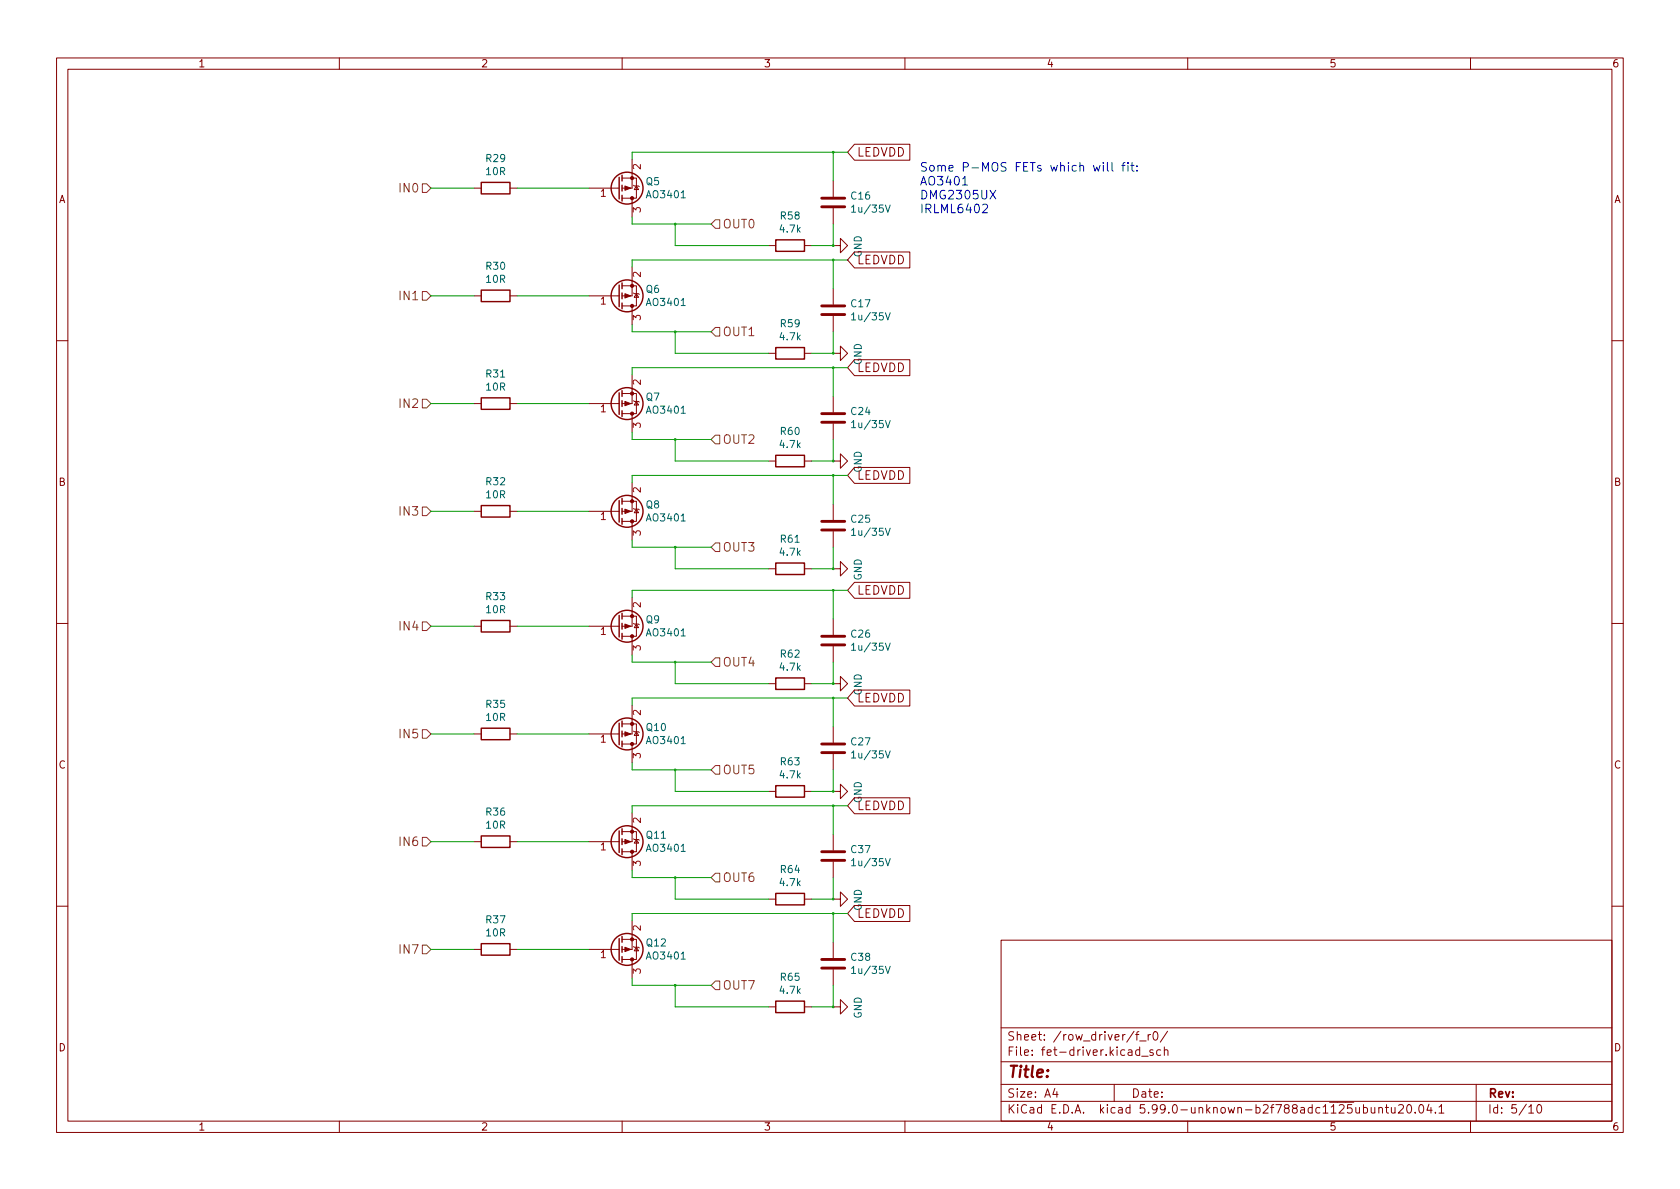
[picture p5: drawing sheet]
<svg xmlns="http://www.w3.org/2000/svg" width="297mm" height="210mm" viewBox="0 0 297 210" stroke-linecap="round" stroke-linejoin="round" font-family="sans-serif">
<g fill="none" stroke="#840000" stroke-width=".18">
<path d="M10 10.2h277v190.1h-277zM12 12.2h273v186.1h-273zM60 10.2v2M110 10.2v2M160 10.2v2M210 10.2v2M260 10.2v2M83.8 33.3h1.3M90.2 33.3h1.2M104.1 33.3h5.1M109.3 33.3h.2M110 31.5h2.5v3.5h-.7"/>
<path d="M110 35h1.8M111.8 28.2v5.1h-1.8M111.8 35v3.3M112 32.8l.1 .1h.8l.1 .1M112.5 32.9l.4 .6h-.8zM147.3 32v2.8M147.3 36.8v2.8M151.1 25.5h9.8v2.8h-9.8l-1.2-1.4zM83.8 52.3h1.3M90.2 52.3h1.2M104.1 52.3h5.1M109.3 52.3h.2"/>
<path d="M110 50.5h2.5v3.6h-.7M110 54.1h1.8M111.8 47.2v5.1h-1.8M111.8 54.1v3.3M112 51.8l.1 .1h.8l.1 .2M112.5 51.9l.4 .7h-.8zM135.9 43.4h1.3M142.2 43.4h1.3M147.3 43.4h1.3v1.3l1.3-1.3-1.3-1.2v1.2M147.3 51v2.8M147.3 55.9v2.8M151.1 44.6h9.8v2.8h-9.8l-1.2-1.4z"/>
<path d="M10 60.2h2M83.8 71.4h1.3M90.2 71.4h1.2M104.1 71.4h5.1M109.3 71.4h.2M110 69.6h2.5v3.5h-.7M110 73.1h1.8M111.8 66.3v5.1h-1.8M111.8 73.1v3.3M112 70.9l.1 .1h.8l.1 .1M112.5 71l.4 .6h-.8zM135.9 62.5h1.3"/>
<path d="M142.2 62.5h1.3M147.3 62.5h1.3v1.2l1.3-1.2-1.3-1.3v1.3M147.3 70.1v2.8M147.3 74.9v2.8M151.1 63.6h9.8v2.8h-9.8l-1.2-1.4zM285 60.2h2M83.8 90.4h1.3M90.2 90.4h1.2M104.1 90.4h5.1M109.3 90.4h.2M110 88.6h2.5v3.6h-.7M110 92.2h1.8"/>
<path d="M111.8 85.3v5.1h-1.8M111.8 92.2v3.3M112 89.9l.1 .1h.8l.1 .2M112.5 90l.4 .7h-.8zM135.9 81.5h1.3M142.2 81.5h1.3M147.3 81.5h1.3v1.3l1.3-1.3-1.3-1.2v1.2M147.3 89.1v2.8M147.3 94v2.8M151.1 82.7h9.8v2.8h-9.8l-1.2-1.4zM10 110.2h2M83.8 110.7h1.3"/>
<path d="M90.2 110.7h1.2M104.1 110.7h5.1M109.3 110.7h.2M110 109h2.5v3.5h-.7M110 112.5h1.8M111.8 105.7v5h-1.8M111.8 112.5v3.3M112 110.2l.1 .2h.8l.1 .1M112.5 110.4l.4 .6h-.8zM135.9 100.6h1.3M142.2 100.6h1.3M147.3 100.6h1.3v1.2l1.3-1.2-1.3-1.3v1.3"/>
<path d="M147.3 109.5v2.8M147.3 114.3v2.8M151.1 103h9.8v2.8h-9.8l-1.2-1.4zM285 110.2h2M83.8 129.8h1.3M90.2 129.8h1.2M104.1 129.8h5.1M109.3 129.8h.2M110 128h2.5v3.6h-.7M110 131.6h1.8M111.8 124.7v5.1h-1.8M111.8 131.6v3.3"/>
<path d="M112 129.3l.1 .1h.8l.1 .1M112.5 129.4l.4 .6h-.8zM135.9 139.9h1.3M135.9 120.9h1.3M142.2 139.9h1.3M142.2 120.9h1.3M147.3 139.9h1.3v1.3l1.3-1.3-1.3-1.2v1.2M147.3 120.9h1.3v1.3l1.3-1.3-1.3-1.3v1.3M147.3 128.5v2.8M147.3 133.3v2.8M151.1 122h9.8v2.8h-9.8l-1.2-1.4zM83.8 148.8h1.3"/>
<path d="M90.2 148.8h1.2M104.1 148.8h5.1M109.3 148.8h.2M110 147.1h2.5v3.5h-.7M110 150.6h1.8M111.8 143.8v5h-1.8M111.8 150.6v3.3M112 148.3l.1 .2h.8l.1 .1M112.5 148.5l.4 .6h-.8zM135.9 159h1.3M142.2 159h1.3M147.3 159h1.3v1.3l1.3-1.3-1.3-1.3v1.3"/>
<path d="M147.3 147.6v2.8M147.3 152.4v2.8M151.1 141.1h9.8v2.8h-9.8l-1.2-1.4zM10 160.2h2M83.8 167.9h1.3M90.2 167.9h1.2M104.1 167.9h5.1M109.3 167.9h.2M110 166.1h2.5v3.6h-.7M110 169.7h1.8M111.8 162.8v5.1h-1.8M111.8 169.7v3.3"/>
<path d="M112 167.4l.1 .1h.8l.1 .1M112.5 167.5l.4 .6h-.8zM135.9 178h1.3M142.2 178h1.3M147.3 178h1.3v1.3l1.3-1.3-1.3-1.2v1.2M147.3 166.6v2.8M147.3 171.4v2.8M151.1 160.1h9.8v2.8h-9.8l-1.2-1.4zM177 166.3h108v32h-108zM285 160.2h2M60 198.3v2M110 198.3v2"/>
<path d="M160 198.3v2M177 194.8h108M177 191.8h108M177 187.8h108M177 181.8h108M186.5 192.5l-.4 1h1M186.9 193v1M197 191.8v3M200.5 182.4l-1.3 1.9M200.8 182.9h.6M201.4 182.4l-.4 .2v1.3M201.5 185.7l-.4-.1-.3 .3v.4l.1 .3h.6"/>
<path d="M201.5 185.1v1.5M201.5 184.1h1.1M201.9 186.8h1.1M203 182.9v1M203.4 182.9l-.3 .1-.1 .2M203.9 185.7l-.4-.1-.2 .2 .1 .3 .5 .1v.4h-.6M204.1 182.5l.1-.1a.81 .81 0 0 1 .6 .7 .81 .81 0 0 1-.3 .8h-.1a.81 .81 0 0 1-.6-.6 .81 .81 0 0 1 .3-.8zM205.2 185.7l-.4-.1-.3 .3v.4l.1 .3h.6M205.9 185.8l.2-.2 .3 .1 .1 .9M205.9 185.1v1.5M206.4 182.4l-1.3 1.9M210 198.3v2"/>
<path d="M242.4 195.8l.1 1h.4l.2-.1M243.1 195.8v1M243.8 196l.2-.2 .4 .1v.9M243.8 195.8v1M244.9 195.8h.6M245.1 195.3v1.3l.4 .2M246 195.8l.1 1h.3l.2-.1M246.6 195.8v1M247.3 195.5l.6-.2 .2 .2v.3l-.9 1h.9M248.9 195.4l.2-.1a.81 .81 0 0 1 .6 .7 .81 .81 0 0 1-.3 .8h-.2a.81 .81 0 0 1-.6-.6 .81 .81 0 0 1 .3-.8zM250.2 196.7v.1M251 195.5l.2-.2a.81 .81 0 0 1 .6 .7 .81 .81 0 0 1-.3 .8h-.1a.81 .81 0 0 1-.4-1.3z"/>
<path d="M252.6 195.3l-.3 1h.9M253 195.8v1M253.8 196.7v.1M254.4 195.8l.5-.5v1.5M254.4 196.8h.9M260 198.3v2M261 191.8v6.5M270.3 195.8l.4-.5v1.5M270.3 196.8h.9M271.9 195.4l.2-.1a.81 .81 0 0 1 .6 .7 .81 .81 0 0 1-.3 .8h-.2a.81 .81 0 0 1-.6-.6 .81 .81 0 0 1 .3-.8z"/>
</g>
<g fill="none" stroke="#840000" stroke-width=".25">
<path d="M85.1 32.3h5.1v2h-5.1zM109.5 31.4v3.8M110 31v1M110 32.8v1M110 34.5v1.1M85.1 51.3h5.1v2h-5.1zM109.5 50.4v3.8M110 50v1M110 51.8v1M110 53.6v1M137.2 42.4h5v2h-5zM85.1 70.4h5.1v2h-5.1z"/>
<path d="M109.5 69.5v3.8M110 69.1v1M110 70.9v1M110 72.6v1.1M137.2 61.5h5v2h-5zM85.1 89.4h5.1v2h-5.1zM109.5 88.5v3.8M110 88.1v1M110 89.9v1M110 91.7v1M137.2 99.6h5v2h-5zM137.2 80.5h5v2h-5z"/>
<path d="M85.1 109.7h5.1v2.1h-5.1zM109.5 108.8v3.8M110 108.5v1M110 110.2v1M110 112v1M137.2 119.9h5v2h-5zM85.1 128.8h5.1v2h-5.1zM109.5 127.9v3.8M110 127.5v1M110 129.3v1M110 131.1v1M137.2 138.9h5v2.1h-5z"/>
<path d="M85.1 147.8h5.1v2.1h-5.1zM109.5 146.9v3.8M110 146.6v1M110 148.3v1M110 150.1v1M137.2 158h5v2h-5zM85.1 166.9h5.1v2h-5.1zM109.5 166v3.8M110 165.6v1M110 167.4v1M110 169.2v1M137.2 177h5v2.1h-5z"/>
<circle cx="110.9" cy="33.3" r="2.82"/>
<circle cx="110.9" cy="52.3" r="2.82"/>
<circle cx="110.9" cy="71.4" r="2.82"/>
<circle cx="110.9" cy="90.4" r="2.82"/>
<circle cx="110.9" cy="110.7" r="2.82"/>
<circle cx="110.9" cy="129.8" r="2.82"/>
<circle cx="110.9" cy="148.8" r="2.82"/>
<circle cx="110.9" cy="167.9" r="2.82"/>
</g>
<g fill="#840000" stroke="#840000" stroke-width=".18">
<path d="M110.5 110.4l1 .3-1 .4z"/>
<path d="M110.5 90l1 .4-1 .4z"/>
<path d="M110.5 71l1 .4-1 .3z"/>
<path d="M110.5 51.9l1 .4-1 .4z"/>
<path d="M110.5 32.9l1 .4-1 .3z"/>
<path d="M110.5 167.5l1 .4-1 .4z"/>
<path d="M110.5 148.5l1 .3-1 .4z"/>
<path d="M110.5 129.4l1 .4-1 .4z"/>
<circle cx="111.8" cy="109" r=".28"/>
<circle cx="111.8" cy="112.5" r=".28"/>
<circle cx="111.8" cy="88.6" r=".28"/>
<circle cx="111.8" cy="92.2" r=".28"/>
<circle cx="111.8" cy="69.6" r=".28"/>
<circle cx="111.8" cy="73.1" r=".28"/>
<circle cx="111.8" cy="50.5" r=".28"/>
<circle cx="111.8" cy="54.1" r=".28"/>
<circle cx="111.8" cy="31.5" r=".28"/>
<circle cx="111.8" cy="35" r=".28"/>
<circle cx="111.8" cy="166.1" r=".28"/>
<circle cx="111.8" cy="169.7" r=".28"/>
<circle cx="111.8" cy="147.1" r=".28"/>
<circle cx="111.8" cy="150.6" r=".28"/>
<circle cx="111.8" cy="128" r=".28"/>
<circle cx="111.8" cy="131.6" r=".28"/>
</g>
<g fill="none" stroke="#840000" stroke-width=".51">
<path d="M145.3 36.6h4.1M145.3 35h4.1M145.3 55.6h4.1M145.3 54.1h4.1M145.3 74.7h4.1M145.3 73.1h4.1M145.3 93.7h4.1M145.3 92.2h4.1M145.3 114h4.1M145.3 112.5h4.1M145.3 133.1h4.1M145.3 131.6h4.1"/>
<path d="M145.3 152.1h4.1M145.3 150.6h4.1M145.3 171.2h4.1M145.3 169.7h4.1"/>
</g>
<g fill="none" stroke="#006464" stroke-width=".18">
<path d="M150.6 36.6l.3-.3v1.2M150.6 37.5h.7M156.5 36.3l.5 1.2 .4-1.2M150.6 55.7l.3-.4v1.3M150.6 56.6h.7M156.5 55.3l.5 1.3 .4-1.3M150.6 74.7l.3-.3v1.2M150.6 75.6h.7M156.5 74.4l.5 1.2 .4-1.2M150.6 93.8l.3-.4v1.3M150.6 94.7h.7M156.5 93.4l.5 1.3 .4-1.3"/>
<path d="M150.6 114.1l.3-.4v1.3M150.6 115h.7M156.5 113.7l.5 1.3 .4-1.3M150.6 133.1l.3-.3v1.2M150.6 134h.7M156.5 132.8l.5 1.2 .4-1.2M150.6 152.2l.3-.4v1.3M150.6 153.1h.7M156.5 151.8l.5 1.3 .4-1.3M150.6 171.2l.3-.3v1.2M150.6 172.1h.7M156.5 170.9l.5 1.2 .4-1.2"/>
</g>
<g fill="none" stroke="#725600" stroke-width=".18">
<path d="M74.7 32.5h.7l.8 .8-.8 .7h-.7zM125.7 39.6l.8-.7h.8v1.5h-.8zM74.7 51.6h.7l.8 .7-.8 .8h-.7zM126.5 57.9h.8v1.5h-.8l-.8-.7zM74.7 70.6h.7l.8 .8-.8 .7h-.7zM126.5 77h.8v1.5h-.8l-.8-.8zM74.7 89.7h.7l.8 .7-.8 .8h-.7zM126.5 96h.8v1.5h-.8l-.8-.7zM74.7 110h.7l.8 .7-.8 .8h-.7zM126.5 116.3h.8v1.6h-.8l-.8-.8zM74.7 129h.7l.8 .8-.8 .8h-.7zM126.5 135.4h.8v1.5h-.8l-.8-.8z"/>
<path d="M74.7 148.1h.7l.8 .7-.8 .8h-.7zM126.5 154.4h.8v1.6h-.8l-.8-.8zM74.7 167.1h.7l.8 .8-.8 .8h-.7zM126.5 173.5h.8v1.5h-.8l-.8-.8z"/>
</g>
<g fill="none" stroke="#0000c2" stroke-width=".18">
<path d="M170.2 32.7h.9M173.7 36.2l.6-.1 .2 .1 .1 .3-.9 1.1h.9M175 33.7l1.1 1.5M176.1 33.7l-1.1 1.5M193.3 29.3l.3 1 .3-.8 .3 .8 .3-1M195.1 28.7v.2M195.1 29.3v1M195.8 28.7v1.3l.2 .3M196.6 28.7v1.3l.2 .3M198.3 29.3h.6M198.9 28.7l-.3 .3v1.3M199.4 28.7v.2"/>
<path d="M199.4 29.3v1M199.9 29.3h.6M200.2 28.7v1.3l.3 .3M201 30.1v.2M201 29.3v.2"/>
</g>
<g fill="none" stroke="#009600" stroke-width=".18">
<path d="M76.2 33.3h7.6M91.4 33.3h12.7M111.8 38.3v1.3h13.9M119.4 39.6v3.8h16.5M147.3 26.9v5.1M147.3 39.6v3.8h-3.8M149.9 26.9h-38.1v1.3M76.2 52.3h7.6M91.4 52.3h12.7M111.8 57.4v1.3h13.9M119.4 58.7v3.8h16.5M147.3 46v5"/>
<path d="M147.3 58.7v3.8h-3.8M149.9 46h-38.1v1.2M76.2 71.4h7.6M91.4 71.4h12.7M111.8 76.4v1.3h13.9M119.4 77.7v3.8h16.5M147.3 65v5.1M147.3 77.7v3.8h-3.8M149.9 65h-38.1v1.3M76.2 90.4h7.6M91.4 90.4h12.7M111.8 95.5v1.3h13.9"/>
<path d="M119.4 96.8v3.8h16.5M147.3 84.1v5M147.3 96.8v3.8h-3.8M149.9 84.1h-38.1v1.2M76.2 110.7h7.6M91.4 110.7h12.7M111.8 115.8v1.3h13.9M119.4 117.1v3.8h16.5M147.3 104.4v5.1M147.3 117.1v3.8h-3.8M149.9 104.4h-38.1v1.3M76.2 129.8h7.6"/>
<path d="M91.4 129.8h12.7M111.8 134.9v1.2h13.9M119.4 136.1v3.8h16.5M147.3 123.4v5.1M147.3 136.1v3.8h-3.8M149.9 123.4h-38.1v1.3M76.2 148.8h7.6M91.4 148.8h12.7M111.8 153.9v1.3h13.9M119.4 155.2v3.8h16.5M147.3 142.5v5.1M147.3 155.2v3.8h-3.8"/>
<path d="M149.9 142.5h-38.1v1.3M76.2 167.9h7.6M91.4 167.9h12.7M111.8 173v1.2h13.9M119.4 174.2v3.8h16.5M147.3 161.5v5.1M147.3 174.2v3.8h-3.8M149.9 161.5h-38.1v1.3"/>
</g>
<g fill="#009600" stroke="#009600" stroke-width=".18">
<circle cx="147.3" cy="161.5" r=".15"/>
<circle cx="119.4" cy="174.2" r=".15"/>
<circle cx="119.4" cy="155.2" r=".15"/>
<circle cx="147.3" cy="178" r=".15"/>
<circle cx="147.3" cy="26.9" r=".15"/>
<circle cx="147.3" cy="43.4" r=".15"/>
<circle cx="119.4" cy="39.6" r=".15"/>
<circle cx="147.3" cy="46" r=".15"/>
<circle cx="147.3" cy="62.5" r=".15"/>
<circle cx="119.4" cy="136.1" r=".15"/>
<circle cx="119.4" cy="117.1" r=".15"/>
<circle cx="119.4" cy="77.7" r=".15"/>
<circle cx="119.4" cy="96.8" r=".15"/>
<circle cx="119.4" cy="58.7" r=".15"/>
<circle cx="147.3" cy="65" r=".15"/>
<circle cx="147.3" cy="100.6" r=".15"/>
<circle cx="147.3" cy="104.4" r=".15"/>
<circle cx="147.3" cy="81.5" r=".15"/>
<circle cx="147.3" cy="84.1" r=".15"/>
<circle cx="147.3" cy="139.9" r=".15"/>
<circle cx="147.3" cy="120.9" r=".15"/>
<circle cx="147.3" cy="123.4" r=".15"/>
<circle cx="147.3" cy="142.5" r=".15"/>
<circle cx="147.3" cy="159" r=".15"/>
</g>
<text font-size="2.8" fill="#840000" x="178" y="190.6">Title:</text>
<g font-size="2.1" fill="#840000">
<text x="151.5" y="27.7">LEDVDD</text>
<text x="151.5" y="46.7">LEDVDD</text>
<text x="151.5" y="65.8">LEDVDD</text>
<text x="151.5" y="84.8">LEDVDD</text>
<text x="151.5" y="105.2">LEDVDD</text>
<text x="151.5" y="124.2">LEDVDD</text>
<text x="151.5" y="143.3">LEDVDD</text>
<text x="151.5" y="162.3">LEDVDD</text>
<text x="178" y="184">Sheet: /row_driver/f_r0/</text>
<text x="178" y="186.7">File: fet-driver.kicad_sch</text>
<text x="178" y="196.9">KiCad E.D.A. kicad 5.99.0-unknown-b2f788adc1~125~ubuntu20.04.1</text>
<text x="178" y="194.1">Size: A4</text>
<text x="200" y="194.1">Date:</text>
<text x="263" y="194.1">Rev:</text>
<text x="263" y="196.9">Id: 5/10</text>
</g>
<g font-size="2.1" fill="#725600">
<text x="70.9" y="34">IN0</text>
<text x="127.7" y="40.4">OUT0</text>
<text x="70.9" y="53.1">IN1</text>
<text x="127.7" y="59.4">OUT1</text>
<text x="70.9" y="72.1">IN2</text>
<text x="127.7" y="78.5">OUT2</text>
<text x="70.9" y="91.2">IN3</text>
<text x="127.7" y="97.5">OUT3</text>
<text x="70.9" y="111.5">IN4</text>
<text x="127.7" y="117.9">OUT4</text>
<text x="70.9" y="130.6">IN5</text>
<text x="127.7" y="136.9">OUT5</text>
<text x="70.9" y="149.6">IN6</text>
<text x="127.7" y="156">OUT6</text>
<text x="70.9" y="168.7">IN7</text>
<text x="127.7" y="175">OUT7</text>
</g>
<g font-size="2.1" fill="#0000c2">
<text x="162.6" y="30.3">Some P-MOS FETs which will fit:</text>
<text x="162.6" y="32.8">AO3401</text>
<text x="162.6" y="35.2">DMG2305UX</text>
<text x="162.6" y="37.7">IRLML6402</text>
</g>
<g font-size="1.8" fill="#840000">
<text x="35" y="11.9">1</text>
<text x="85" y="11.9">2</text>
<text x="135" y="11.9">3</text>
<text x="185" y="11.9">4</text>
<text x="235" y="11.9">5</text>
<text x="285" y="11.9">6</text>
<text x="10.3" y="35.9">A</text>
<text x="285.3" y="35.9">A</text>
<text x="10.3" y="85.9">B</text>
<text x="285.3" y="85.9">B</text>
<text x="10.3" y="135.9">C</text>
<text x="285.3" y="135.9">C</text>
<text x="10.3" y="185.9">D</text>
<text x="285.3" y="185.9">D</text>
<text x="35" y="199.9">1</text>
<text x="85" y="199.9">2</text>
<text x="135" y="199.9">3</text>
<text x="185" y="199.9">4</text>
<text x="235" y="199.9">5</text>
<text x="285" y="199.9">6</text>
</g>
<g font-size="1.8" fill="#006464">
<text x="86" y="28.6">R29</text>
<text x="86" y="31">10R</text>
<text x="114.2" y="32.7">Q5</text>
<text x="114.5" y="35">AO3401</text>
<text x="150.5" y="35.3">C16</text>
<text x="138" y="41.1">4.7k</text>
<text x="138.1" y="38.8">R58</text>
<text x="151.1" y="37.6">1u/35V</text>
<text x="86" y="47.7">R30</text>
<text x="152.3" y="45.5" transform="rotate(-90 152.3 45.5)">GND</text>
<text x="86" y="50">10R</text>
<text x="114.2" y="51.8">Q6</text>
<text x="114.5" y="54.1">AO3401</text>
<text x="138.1" y="57.9">R59</text>
<text x="150.5" y="54.3">C17</text>
<text x="151.1" y="56.6">1u/35V</text>
<text x="138" y="60.2">4.7k</text>
<text x="152.3" y="64.6" transform="rotate(-90 152.3 64.6)">GND</text>
<text x="86" y="66.7">R31</text>
<text x="86" y="69.1">10R</text>
<text x="114.2" y="70.8">Q7</text>
<text x="114.5" y="73.1">AO3401</text>
<text x="138.1" y="76.9">R60</text>
<text x="150.5" y="73.4">C24</text>
<text x="151.1" y="75.7">1u/35V</text>
<text x="138" y="79.2">4.7k</text>
<text x="152.3" y="83.6" transform="rotate(-90 152.3 83.6)">GND</text>
<text x="86" y="85.8">R32</text>
<text x="86" y="88.1">10R</text>
<text x="114.2" y="89.9">Q8</text>
<text x="114.5" y="92.2">AO3401</text>
<text x="138.1" y="96">R61</text>
<text x="150.5" y="92.4">C25</text>
<text x="151.1" y="94.7">1u/35V</text>
<text x="138" y="98.3">4.7k</text>
<text x="86" y="106.1">R33</text>
<text x="152.3" y="102.7" transform="rotate(-90 152.3 102.7)">GND</text>
<text x="86" y="108.4">10R</text>
<text x="114.2" y="110.2">Q9</text>
<text x="114.5" y="112.5">AO3401</text>
<text x="150.5" y="112.7">C26</text>
<text x="138" y="118.6">4.7k</text>
<text x="138.1" y="116.3">R62</text>
<text x="151.1" y="115.1">1u/35V</text>
<text x="86" y="125.2">R35</text>
<text x="152.3" y="123" transform="rotate(-90 152.3 123)">GND</text>
<text x="86" y="127.5">10R</text>
<text x="114.4" y="129.3">Q10</text>
<text x="114.5" y="131.6">AO3401</text>
<text x="150.5" y="131.8">C27</text>
<text x="138" y="137.6">4.7k</text>
<text x="138.1" y="135.3">R63</text>
<text x="151.1" y="134.1">1u/35V</text>
<text x="152.3" y="142" transform="rotate(-90 152.3 142)">GND</text>
<text x="86" y="144.2">R36</text>
<text x="86" y="146.5">10R</text>
<text x="114.4" y="148.3">Q11</text>
<text x="114.5" y="150.6">AO3401</text>
<text x="138.1" y="154.4">R64</text>
<text x="150.5" y="150.8">C37</text>
<text x="151.1" y="153.2">1u/35V</text>
<text x="138" y="156.7">4.7k</text>
<text x="152.3" y="161.1" transform="rotate(-90 152.3 161.1)">GND</text>
<text x="86" y="163.3">R37</text>
<text x="86" y="165.6">10R</text>
<text x="114.4" y="167.4">Q12</text>
<text x="114.5" y="169.7">AO3401</text>
<text x="138.1" y="173.4">R65</text>
<text x="150.5" y="169.9">C38</text>
<text x="151.1" y="172.2">1u/35V</text>
<text x="138" y="175.7">4.7k</text>
<text x="152.3" y="180.1" transform="rotate(-90 152.3 180.1)">GND</text>
</g>
<g font-size="1.8" fill="#a90000">
<text x="113.3" y="30" transform="rotate(-90 113.3 30)">2</text>
<text x="106.2" y="34.8">1</text>
<text x="113.3" y="37.6" transform="rotate(-90 113.3 37.6)">3</text>
<text x="106.2" y="53.8">1</text>
<text x="113.3" y="49" transform="rotate(-90 113.3 49)">2</text>
<text x="113.3" y="56.6" transform="rotate(-90 113.3 56.6)">3</text>
<text x="113.3" y="68.1" transform="rotate(-90 113.3 68.1)">2</text>
<text x="106.2" y="72.9">1</text>
<text x="113.3" y="75.7" transform="rotate(-90 113.3 75.7)">3</text>
<text x="113.3" y="87.1" transform="rotate(-90 113.3 87.1)">2</text>
<text x="106.2" y="91.9">1</text>
<text x="113.3" y="94.7" transform="rotate(-90 113.3 94.7)">3</text>
<text x="113.3" y="107.4" transform="rotate(-90 113.3 107.4)">2</text>
<text x="106.2" y="112.3">1</text>
<text x="113.3" y="115" transform="rotate(-90 113.3 115)">3</text>
<text x="106.2" y="131.3">1</text>
<text x="113.3" y="126.5" transform="rotate(-90 113.3 126.5)">2</text>
<text x="113.3" y="134.1" transform="rotate(-90 113.3 134.1)">3</text>
<text x="113.3" y="145.5" transform="rotate(-90 113.3 145.5)">2</text>
<text x="106.2" y="150.4">1</text>
<text x="113.3" y="153.1" transform="rotate(-90 113.3 153.1)">3</text>
<text x="113.3" y="164.6" transform="rotate(-90 113.3 164.6)">2</text>
<text x="106.2" y="169.4">1</text>
<text x="113.3" y="172.2" transform="rotate(-90 113.3 172.2)">3</text>
</g>
</svg>
